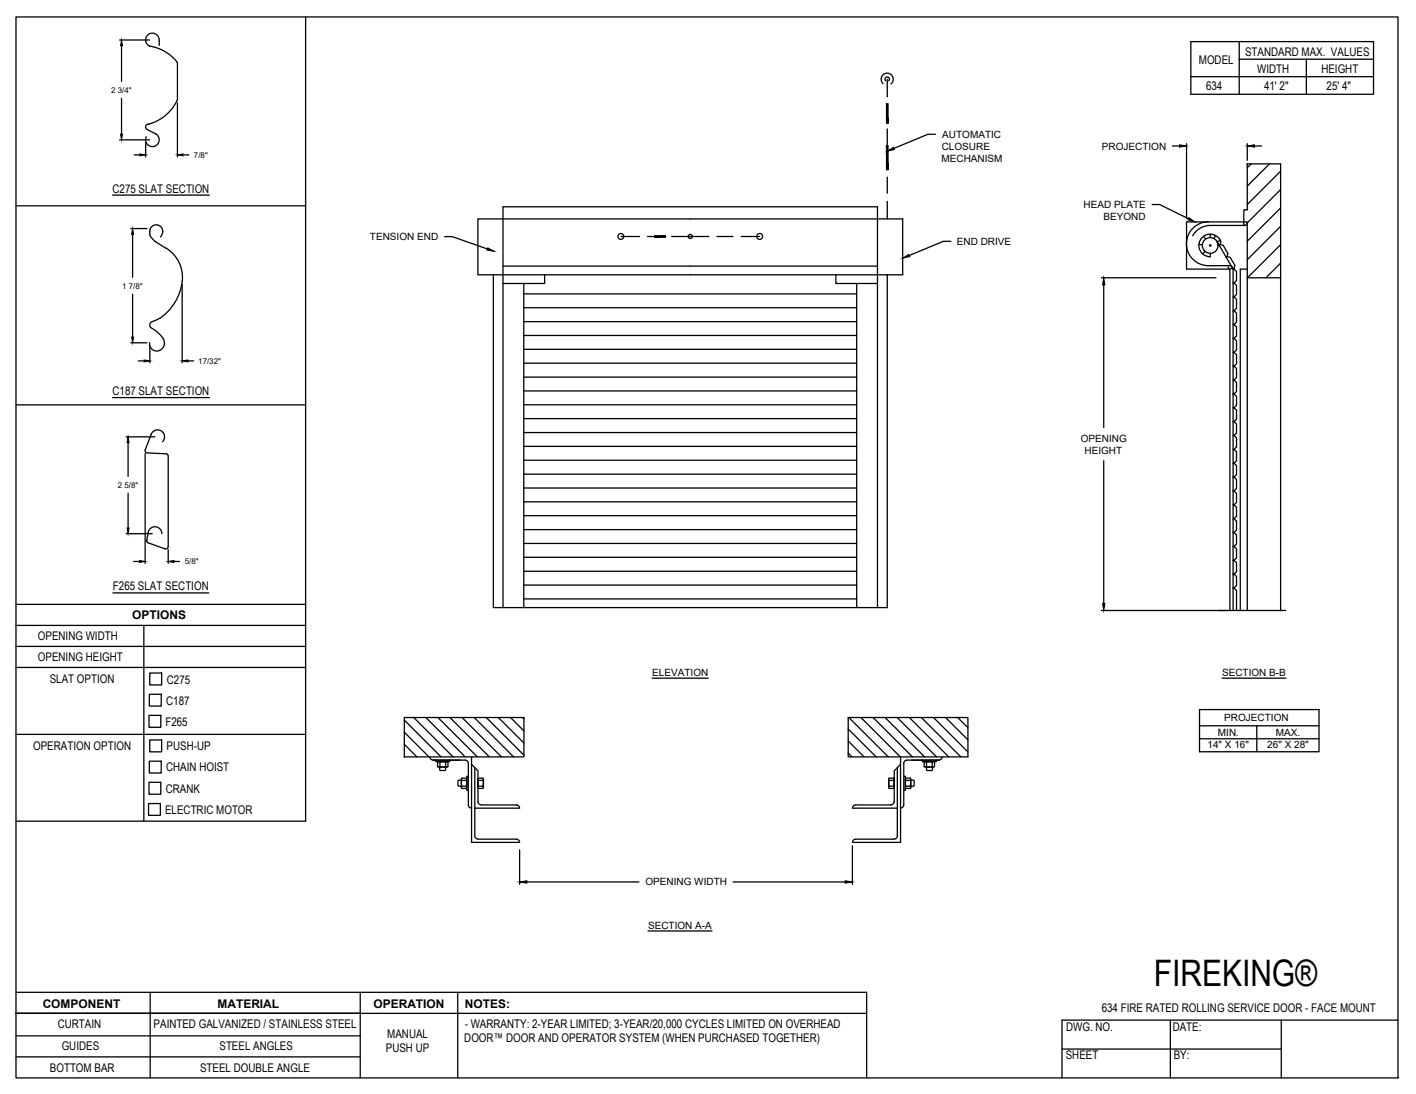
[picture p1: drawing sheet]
<svg xmlns="http://www.w3.org/2000/svg" width="279mm" height="216mm" viewBox="0 0 279 216" stroke-linecap="round" stroke-linejoin="round" font-family="sans-serif">
<!-- layer: ANNOTATIONS -->
<g fill="none" stroke="#000" stroke-width=".25">
<path d="M23.6 7.9h5.9M24 9v7.1M24 19.4v7.1M23.6 27.6h5.9M26.5 30.6h1.1M28.7 28.2v2.7M35 20.3v10.6M36.1 30.6h1.2M184.6 26.5h-1.5l-6.7 2.8M231.3 28.8h1.4M234.1 28.3v14.8M246.1 28.3v3.3"/>
<path d="M247.5 28.8h1.4M25.8 45.1h3.2M26.2 46.2v8.5M26.2 58v8.5M35.9 56.1v15.5M87.7 46.7h1.5l7 2.4M187.6 47.6h-1.5l-6.7 2.8M217.3 54.8h22.6M217.8 56.2v28.2M227.3 40.4h1.5l5.7 2.8M25.8 67.6h3.2M27.3 71.2h1.1"/>
<path d="M29.6 68.2v3.4M37.1 71.2h1.1M24.9 86.2h5.6M25.3 87.3v6.7M25.3 97.3v6.9M28.6 89.5v21.7M217.8 90.9v28.2M24.9 105.3h5.1M26.4 110.8h1.1M33.2 108.5v2.7M34.3 110.8h1.1M128.7 133.8h11.1"/>
<path d="M217.3 120.5h24.7M241.1 133.8h12.6M236.7 140h23.6v8.4h-23.6zM236.7 143.2h23.6M236.7 145.8h23.6M248 143.2v5.2M102.5 167.7v6.8M103.9 174.1h22.2M144.7 174.1h22.1M168.2 166.9v7.6M127.9 183.7h12.6"/>
</g>
<!-- layer: 634 FACE MOUNT -->
<g fill="none" stroke="#000" stroke-width=".25">
<path d="M174.3 16.5a1.2 1.2 0 0 1-.1-1.7 1.2 1.2 0 0 1 1.8 0 1.2 1.2 0 0 1-.2 1.8M174.8 16a.43 .43 0 0 1-.1-.7 .43 .43 0 0 1 .7 0 .43 .43 0 0 1-.1 .7M175.1 15.6v3.5M175.1 20.7v3.2M175.1 25.4v3.2M175.1 30.2v3.2M175.1 35v3.1M175.1 39.7v3.5M246 32.3h6.7v88.2M246.1 32.3v9.1h-.7v2.4h-11.3v9.3h8.6v67.4M246.9 32.3l-.8 .8M250.5 32.3l-4.4 4.4"/>
<path d="M252.7 33.8l-6.6 6.6M252.7 37.4l-6.6 6.6M94.3 43.2h83.8v11h-83.8zM97.3 54.2v65.7h77.8v-65.7M99.3 52.5h73.8M103.4 55.9v64M103.4 58h65.6M107.5 54.2v1.7h-8.2M122.5 46.7h3.7M127.8 46.7h3.1M132.5 46.7h7.4M141.5 46.7h3.1"/>
<path d="M146.2 46.7h3.7M164.9 54.2v1.7h8.2M169 55.9v64M236.6 48.2l.7 .1M237.5 46.6l.4 .6M237.8 49.6l-.5 .5M238.4 43.8a4.3 4.3 0 0 0-4.3 4.3 4.3 4.3 0 0 0 4.3 4.3M238.4 52.4h4.3M238.8 46.2v.7M239.9 46.5l-.4 .6M240.1 47.7l3.2 5.4M240.5 48.4l.2-.1a1.51 1.51 0 0 0-1.2-2 2.23 2.23 0 0 0-2.9 1.8 2.23 2.23 0 0 0 2.2 2.6v-.7"/>
<path d="M240.7 48.3l.7 .1 .9 1.6-.2 .6-.2 .1M240.8 47.4l-.6 .3M242.1 50.6l.6 .2 .9 1.5-.1 .7-.2 .1h.2l.5 .5v1.8l-.5 .4 .5 .5v1.8l-.5 .5M242.7 52.4a.35 .35 0 0 1 .3 .4 .35 .35 0 0 1-.4 .3 .35 .35 0 0 1-.2-.4M243.1 52.8h.1M243.3 53.1h.1M243.3 53.1v5.5M243.3 55.8h.2M245.7 44.5h-6.9a3.9 3.9 0 0 0-3.5 2M246.1 43.8v76.7M246.1 53.1h-1.4v67.4M246.1 54.8h6.6"/>
<path d="M252.7 51.9l-2.9 2.9M252.7 48.3l-6.6 6.5M252.7 44.7l-6.6 6.5M252.7 41l-6.6 6.6M103.4 74.4h65.6M103.4 77.2h65.6M103.4 79.9h65.6M103.4 60.7h65.6M103.4 63.5h65.6M103.4 66.2h65.6M103.4 68.9h65.6M103.4 71.7h65.6"/>
<path d="M243.3 61.3v2.8h.2M243.3 66.8v2.7h.2M243.3 72.3v2.7h.2l.5 .5v1.7l-.5 .5h-.2M243.3 77.7v2.8h.2l.5 .5v1.7l-.5 .5h-.2M243.3 64.1v2.7M243.3 69.5v2.8M243.3 75v2.7M243.5 61.3l.5-.5v-1.7l-.5-.5h-.2v2.7h.2l.5 .5v1.8l-.5 .5M243.5 64.1l.5 .4v1.8l-.5 .5h-.2M243.5 66.8l.5 .5v1.7l-.5 .5M243.5 69.5l.5 .5v1.8l-.5 .5h-.2M243.5 72.3l.5 .4v1.8l-.5 .5"/>
<path d="M243.5 77.7l.5 .5v1.8l-.5 .5M103.4 82.6h65.6M103.4 85.4h65.6M103.4 88.1h65.6M103.4 90.8h65.6M103.4 93.6h65.6M103.4 96.3h65.6M103.4 99h65.6M243.3 83.2v2.7h.2l.5 .5v1.8l-.5 .5h-.2M243.3 88.7v2.7h.2l.5 .5v1.8l-.5 .4 .5 .5v1.8l-.5 .5M243.3 80.5v2.7M243.3 85.9v2.8"/>
<path d="M243.3 91.4v8.2M243.3 94.1h.2M243.3 96.9h.2M243.5 83.2l.5 .5v1.7l-.5 .5M243.5 88.7l.5 .5v1.7l-.5 .5M243.5 99.6l.5 .5v1.8l-.5 .5M243.5 99.6h-.2v2.8h.2M243.5 96.9l.5 .5v1.7l-.5 .5M99.3 119.9v-79.1h73.8v79.1M103.4 101.8h65.6M103.4 104.5h65.6M103.4 107.3h65.6"/>
<path d="M103.4 110h65.6M103.4 112.7h65.6M103.4 115.5h65.6M103.4 118.2h65.6M243.3 102.4v18.1M243.3 105.1h.2M243.3 107.8h.2M243.3 110.6h.2M243.3 113.3h.2M243.3 116h.2M243.5 102.4l.5 .4v1.8l-.5 .5 .5 .5v1.8l-.5 .4M243.5 107.8l.5 .5v1.8l-.5 .5"/>
<path d="M243.5 110.6l.5 .5v1.7l-.5 .5M243.5 113.3l.5 .5v1.7l-.5 .5M243.5 116l.5 .5v4M240.4 120.5h13.3M79.8 149.3l.1 .1M79.8 146.9l2.5 2.5M79.8 144.5l4.8 4.9M79.8 142.1l7.2 7.3M81.6 141.6l7.8 7.8M84 141.6l7.8 7.8M84.8 149.4a.62 .62 0 0 0 .6 .6h6.4M86 150v.3h2.8v-.3"/>
<path d="M86.4 141.6l7.8 7.8M86.6 150.3h1.6M86.6 151.4h1.6M86.8 151.4v.7h1l.1-.7M86.8 150.4l-.2-.1-.3 .1v.9l.3 .1 .2-.1M87.9 150.4l.2-.1 .3 .1v.9l-.3 .1-.2-.1M87.9 150.4v.9M87.9 150.4l-.5-.1-.6 .1v.9l.6 .1 .5-.1M88.8 141.6l7.8 7.8M91 154l-.6 .1v.9l.6 .2M91 153.8v1.6M91.1 153.6l-.1 .2 .1 1.8"/>
<path d="M91.1 153.6h.9l.1 .2-.1 .2M91.1 154h.9M91.1 155.2h.9M91.2 141.6l7.8 7.8M91.8 150a.66 .66 0 0 1 .6 .6v8.2a.62 .62 0 0 0 .6 .7M92 155.1l.1 .3-.1 .2h-.9M92 154l.1 .6-.1 .5M92.1 153.8v1.6M92.4 153.2h-.3v2.8h.3M93 149.4h-13.2v-7.8h23.6v7.8h-10.4v1.5l1.3 1.2v6.1a.62 .62 0 0 0 .6 .6l7 .1M93 159.5v6.7h9.5M93 150.9v8.6"/>
<path d="M93.6 141.6l7.7 7.8M93.7 151.5v8M94.3 153.8v1.6M94.4 154l-.1 .6 .1 .5M94.4 155.1l-.1 .3 .1 .2h.9M94.4 154h.9M94.4 155.2h.9M95.3 153.6l.1 1-.1 1M95.3 153.6h-.9l-.1 .2 .1 .2M95.4 153.8v1.6M95.9 141.6l7.5 7.4M98.3 141.6l5.1 5"/>
<path d="M100.7 141.6l2.7 2.7M101.9 158.9a.62 .62 0 0 1 .6 .6M102.5 159.5h-8.8v5.5a.62 .62 0 0 0 .6 .6h7.6M103.1 141.6l.3 .3M167.4 148.6l.7 .8M167.4 146.2l3.1 3.2M167.4 143.9l5.5 5.5M167.5 141.6l7.8 7.8M169.9 141.6l7.8 7.8M172.3 141.6l7.7 7.8M174.6 141.6l7.8 7.8M175.4 153.8v1.6"/>
<path d="M175.5 154l-.2 .6 .2 .5M175.5 155.1l-.2 .3 .2 .2h.8M175.5 154h.8M175.5 155.2h.8M176.3 153.6l.1 .2-.1 1.8M176.3 153.6h-.8l-.2 .2 .2 .2M176.4 158.2a.62 .62 0 0 1-.6 .6l-7 .1a.62 .62 0 0 0-.6 .6h8.9v5.5a.62 .62 0 0 1-.7 .6h-7.6a.62 .62 0 0 0-.6 .6h9.5v-6.7M176.4 153.8v1.6M177 141.6l7.8 7.8M177.1 151.5v8M177.7 149.4h13.3v-7.8h-23.6v7.8h10.3v1.5l-1.3 1.2v6.1M177.7 150.9v8.6"/>
<path d="M178.3 153.2h.3v2.8h-.3M178.6 153.8v1.6M178.7 153.6l-.1 .2 .1 1.8M178.8 153.6h.8l.1 .2-.1 .2M178.8 154h.8M178.8 155.2h.8M179.4 141.6l7.8 7.8M179.6 155.1l.1 .3-.1 .2h-.8M179.6 154l.1 .6-.1 .5M179.7 154l.7 .1v.9l-.7 .2M179.7 153.8v1.6M181.8 141.6l7.8 7.8"/>
<path d="M182 150v.3h2.8v-.3M182.3 151.3l.3 .1 .2-.1M182.3 150.4l.3-.1 .2 .1M182.4 150.4v.9M182.6 150.3h1.6M182.6 151.4h1.6M182.8 150.4l.6-.1 .5 .1M182.8 151.3l.6 .1 .5-.1M182.8 151.4l.1 .7h1l.1-.7M182.8 150.4v.9M183.9 150.4l.3-.1 .2 .1v.9l-.2 .1-.3-.1M183.9 150.4v.9"/>
<path d="M184.2 141.6l6.8 6.8M185.9 149.4a.66 .66 0 0 1-.6 .6h-6.3a.62 .62 0 0 0-.7 .6v8.2a.62 .62 0 0 1-.6 .7M186.6 141.6l4.4 4.4M189 141.6l2 2M101.9 165.6a.62 .62 0 0 1 .6 .6"/>
<circle cx="122.5" cy="46.7" r=".58"/>
<circle cx="136.2" cy="46.7" r=".41"/>
<circle cx="149.9" cy="46.7" r=".58"/>
<circle cx="238.8" cy="48.4" r="1.56"/>
<circle cx="238.8" cy="48.4" r=".14"/>
<circle cx="245.7" cy="44.1" r=".35"/>
</g>
<!-- layer: ANNOTATIONS -->
<g fill="#000" stroke="#000" stroke-width=".2">
<path d="M24 7.9l.2 1.1h-.4zM23.8 26.5h.4l-.2 1.1zM27.6 30.4l1.1 .2-1.1 .2zM35 30.6l1.1-.2v.4zM175.1 29.8l1.2-.7 .2 .4zM232.7 28.6l1.4 .2-1.4 .2zM246.1 28.8l1.4-.2v.4zM26.2 45.1l.2 1.1h-.4zM96.2 48.9l1.3 .7-1.4-.2zM178.1 50.9l1.2-.7 .2 .4zM217.8 54.8l.2 1.4h-.4zM234.6 42.9l1.2 .9-1.4-.4z"/>
<path d="M26 66.5h.4l-.2 1.1zM28.4 71l1.2 .2-1.2 .2zM35.9 71.2l1.2-.2v.4zM25.3 86.2l.2 1.1h-.4zM25.1 104.2h.4l-.2 1.1zM27.5 110.6l1.1 .2-1.1 .2zM33.2 110.8l1.1-.2v.4zM217.6 119.1h.4l-.2 1.4zM102.5 174.1l1.4-.3v.5zM166.8 173.8l1.4 .3-1.4 .2z"/>
</g>
<!-- layer: 634 FACE MOUNT -->
<g fill="#000" stroke="#000" stroke-width=".2">
<path d="M174.9 20.5v3.8h.3zM174.9 20.5h.3v3.8z"/>
<path d="M174.9 28.8l.3 4.7v-4.7zM174.9 28.8l.3 4.7h-.3z"/>
<path d="M129.2 46.5v.3l2.1-.3zM129.2 46.8l2.1-.3v.3z"/>
</g>
<!-- layer: DETAILS -->
<g fill="none" stroke="#000" stroke-width=".25">
<path d="M29.5 9.1a8.6 8.6 0 0 1 5.5 3.2M31.4 9a1.92 1.92 0 0 0-.8-2.3 1.34 1.34 0 0 0-1.8 .7 1.34 1.34 0 0 0 .8 1.8M35 19.7a8.7 8.7 0 0 1-5.7 4.8M35 12.4v7.3M29 25.6l1.7 .8M29.3 24.5a.56 .56 0 0 0-.6 .4 .56 .56 0 0 0 .3 .7M30.6 26.4a1.34 1.34 0 0 1 .7 1.8 1.34 1.34 0 0 1-1.8 .6 1.34 1.34 0 0 1-.6-1.8M29.5 45.6a1.31 1.31 0 0 1 2-1.1 1.31 1.31 0 0 1 .1 2.3M29.6 45.7a2.32 2.32 0 0 0 1.2 2.1l2 1.2M32.8 49a7.1 7.1 0 0 1 2.5 9.1l-.8 1.6a10.3 10.3 0 0 1-3 3.1M31.5 62.8l-1 .5a.8 .8 0 0 0-.9 .6 .8 .8 0 0 0 .4 .9 4.9 4.9 0 0 1 2.4 2.7 1.46 1.46 0 0 1-1.3 1.8 1.46 1.46 0 0 1-1.6-1.7M32.1 87.2a1.37 1.37 0 0 0-.3-2.1 1.37 1.37 0 0 0-2 .6l-1.2 3.1a.46 .46 0 0 0 .5 .6l3.7 .1 .3 .3 .1 .2"/>
<path d="M33.2 90v17.9M29 106.6v.3l.2 .2M29.2 107.1l3.4 1.2a.43 .43 0 0 0 .6-.4M31.9 105.3a1.37 1.37 0 0 0-1.2-1.3 1.37 1.37 0 0 0-1.5 1.1l-.3 1.6"/>
</g>
<!-- layer: TITLE BLOCK -->
<g fill="none" stroke="#000" stroke-width=".25">
<path d="M3.2 3.3h272.6v209.4h-272.6zM60.3 3.3v158.8h-57.1M235 8.2h36v10.4h-36zM235 15.1h36M244.5 11.7h26.5M244.5 8.2v10.4M22.2 38.5h19.1M3.2 40.6h57.1M3.2 79.9h57.1M22.2 78.5h19.1M3.2 119.3h57.1M22.3 117h18.9"/>
<path d="M3.2 127.6h57.1M3.2 131.7h57.1M3.2 123.4h57.1M28.4 123.4v38.7M29.5 137h2.3v2.3h-2.3zM29.5 132.8h2.4v2.4h-2.4zM3.2 144.9h57.1M29.3 158.6h2.3v2.3h-2.3zM29.4 141.2h2.3v2.3h-2.3zM29.4 154.4h2.3v2.3h-2.3zM29.5 150.2h2.3v2.3h-2.3zM29.5 146h2.4v2.4h-2.4z"/>
<path d="M3.2 195.8h167.8v16.9M29.6 195.8v16.9M71.1 200h-67.9h167.8M71.1 195.8v16.9M90.3 195.8v16.9M3.2 208.6h67.9M3.2 204.4h67.9M209.6 207h43.2M230.9 201.3v11.4M252.8 201.3v11.4M275.8 201.3h-66.2v11.4"/>
</g>
<!-- layer: 0 -->
<path d="M257.8 11.7v6.9" fill="none" stroke="#000" stroke-width=".25"/>
<text font-size="7.2" x="227.7" y="194.6">FIREKING®</text>
<g font-size="2.4">
<text x="245.7" y="11.1">STANDARD MAX. VALUES</text>
<text x="236.6" y="12.7">MODEL</text>
<text x="238" y="17.8">634</text>
<text x="248.1" y="14.4">WIDTH</text>
<text x="249.4" y="17.8">41' 2&quot;</text>
<text x="260.7" y="14.4">HEIGHT</text>
<text x="261.8" y="17.8">25' 4&quot;</text>
<text x="22.2" y="38">C275 SLAT SECTION</text>
<text x="22.2" y="78">C187 SLAT SECTION</text>
<text x="22.3" y="116.5">F265 SLAT SECTION</text>
<text x="26.1" y="122.1">OPTIONS</text>
<text x="7.5" y="126.4">OPENING WIDTH</text>
<text x="7.5" y="130.5">OPENING HEIGHT</text>
<text x="9.8" y="134.9">SLAT OPTION</text>
<text x="32.9" y="134.9">C275</text>
<text x="32.6" y="143.2">F265</text>
<text x="32.8" y="139">C187</text>
<text x="6.5" y="148.1">OPERATION OPTION</text>
<text x="32.9" y="148.1">PUSH-UP</text>
<text x="32.8" y="152.3">CHAIN HOIST</text>
<text x="32.6" y="160.6">ELECTRIC MOTOR</text>
<text x="32.7" y="156.4">CRANK</text>
<text x="8.4" y="198.9">COMPONENT</text>
<text x="11.4" y="202.8">CURTAIN</text>
<text x="30.3" y="202.9">PAINTED GALVANIZED / STAINLESS STEEL</text>
<text x="42.9" y="198.8">MATERIAL</text>
<text x="73.7" y="198.9">OPERATION</text>
<text x="91.7" y="202.9">- WARRANTY: 2-YEAR LIMITED; 3-YEAR/20,000 CYCLES LIMITED ON OVERHEAD</text>
<text x="91.7" y="198.9">NOTES:</text>
<text x="210.4" y="203.6">DWG. NO.</text>
<text x="217.4" y="199.8">634 FIRE RATED ROLLING SERVICE DOOR - FACE MOUNT</text>
<text x="231.4" y="203.4">DATE:</text>
<text x="12.2" y="207.3">GUIDES</text>
<text x="43.3" y="207.2">STEEL ANGLES</text>
<text x="76.1" y="207.6">PUSH UP</text>
<text x="76.4" y="204.8">MANUAL</text>
<text x="91.6" y="205.7">DOOR™ DOOR AND OPERATOR SYSTEM (WHEN PURCHASED TOGETHER)</text>
<text x="210.3" y="209.1">SHEET</text>
<text x="231.6" y="209">BY:</text>
<text x="9.8" y="211.5">BOTTOM BAR</text>
<text x="39.5" y="211.6">STEEL DOUBLE ANGLE</text>
</g>
<g font-size="2">
<text x="185.8" y="29.6">CLOSURE</text>
<text x="185.9" y="27.2">AUTOMATIC</text>
<text x="217.4" y="29.5">PROJECTION</text>
<text x="185.8" y="32">MECHANISM</text>
<text x="213.8" y="41.1">HEAD PLATE</text>
<text x="73" y="47.4">TENSION END</text>
<text x="217.7" y="43.4">BEYOND</text>
<text x="188.8" y="48.3">END DRIVE</text>
<text x="213.3" y="87.2">OPENING</text>
<text x="214" y="89.5">HEIGHT</text>
<text x="128.7" y="133.4">ELEVATION</text>
<text x="241.1" y="133.4">SECTION B-B</text>
<text x="241.6" y="142.4">PROJECTION</text>
<text x="238.3" y="147.6">14&quot; X 16&quot;</text>
<text x="240.3" y="145.2">MIN.</text>
<text x="250" y="147.6">26&quot; X 28&quot;</text>
<text x="251.7" y="145.2">MAX.</text>
<text x="127.3" y="174.8">OPENING WIDTH</text>
<text x="127.9" y="183.3">SECTION A-A</text>
</g>
<g font-size="1.6">
<text x="21.9" y="18.3">2 3/4&quot;</text>
<text x="38.3" y="31.1">7/8&quot;</text>
<text x="24.1" y="56.9">1 7/8&quot;</text>
<text x="39.1" y="71.8">17/32&quot;</text>
<text x="23.3" y="96.2">2 5/8&quot;</text>
<text x="36.4" y="111.4">5/8&quot;</text>
</g>
</svg>
